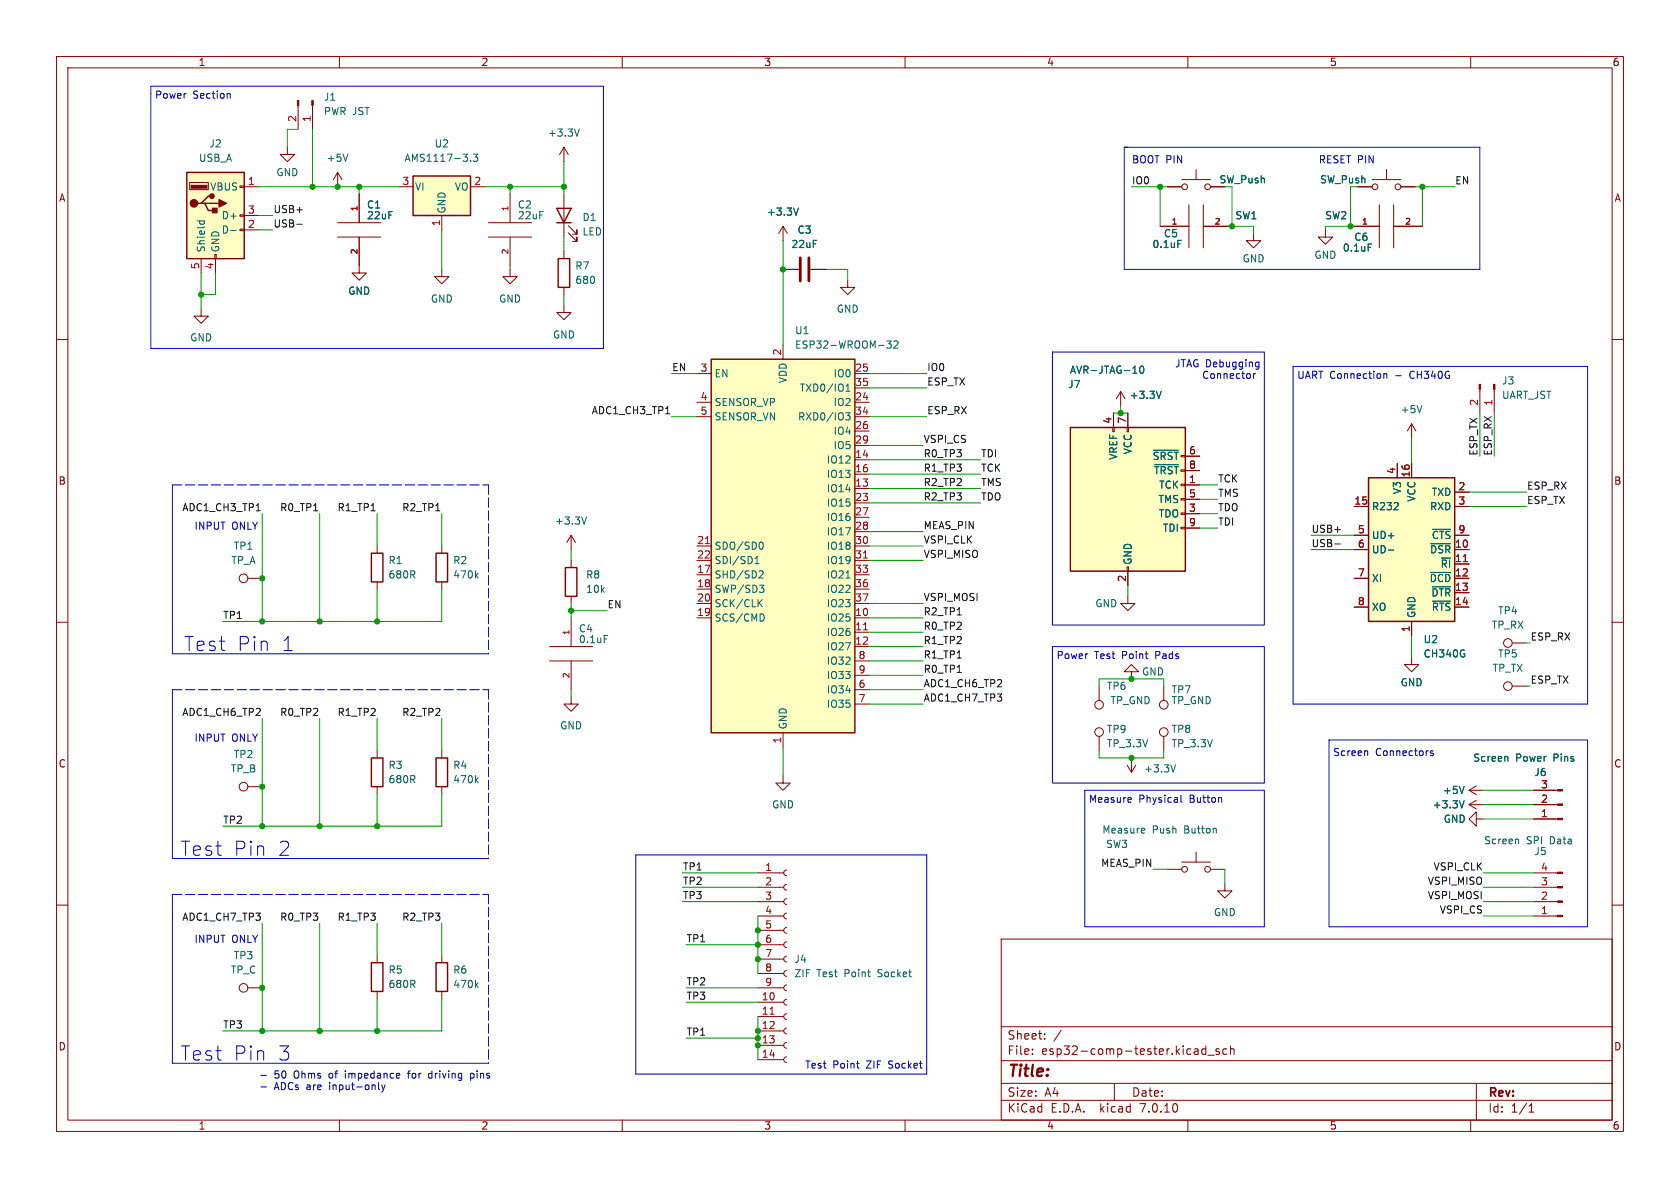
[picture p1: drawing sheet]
<svg xmlns="http://www.w3.org/2000/svg" width="297mm" height="210mm" viewBox="0 0 297 210" stroke-linecap="round" stroke-linejoin="round" font-family="sans-serif">
<g fill="none" stroke="#840000" stroke-width=".18">
<path d="M10 10h277v190h-277zM12 12h273v186h-273zM52.7 18.6v4.3M55.2 18.6v4.3M60 10v2M110 10v2M160 10v2M210 10v2M260 10v2M33.5 32.3h3.3v1.2h-3.3zM42.4 38h.8v.2h-.8zM42.4 32.9h.8v.2h-.8z"/>
<path d="M43.2 33h2.5M43.2 38.1h2.5M50.8 26v1.3h1.3l-1.3 1.3-1.3-1.3h1.3M59.7 30.5l-.8 1.3M59.7 30.5v2.5M59.7 30.5l.8 1.3M59.7 39.4h7.6M63.5 34.3v5.1M70.5 33h2.5M78.1 38.1v2.5M83.2 33h2.5M86.4 39.4h7.6"/>
<path d="M90.2 34.3v5.1M99.7 26v2.6M99.7 34.3v7.6M99.7 26l-.8 1.3M99.7 26l.8 1.3M100.5 39.9l1.5 1.5v-.8v.8h-.8M206.4 33h2.5M208.9 31.8h5.1M210.2 36.2v7.6M211.5 30v1.8M212.7 36.2v7.6M214 33h2.5"/>
<path d="M240 33h2.6M242.6 31.8h5M243.8 36.2v7.6M245.1 30v1.8M246.4 36.2v7.6M247.6 33h2.6M10 60h2M35.6 54.6v1.3h1.2l-1.2 1.3-1.3-1.3h1.3M35.6 45.7v2.6M38 45h.2v.7h-.2zM38.1 45.7v2.6M42.4 40.5h.8v.3h-.8z"/>
<path d="M43.2 40.6h2.5M59.7 41.9h7.6M63.5 41.9v6.4h1.3l-1.3 1.2-1.3-1.2h1.3M78.1 47.6v1.3h1.3l-1.3 1.3-1.3-1.3h1.3M86.4 41.9h7.6M90.2 47.6v1.3h1.2l-1.2 1.3-1.3-1.3h1.3M90.2 41.9v5.1M99.7 54v1.2h1.3l-1.3 1.3-1.3-1.3h1.3M99.7 44.5v1.2M99.7 50.8v1.3M100.5 41.1l1.5 1.6v-.8v.8h-.8M138.4 47.6h2.8"/>
<path d="M138.4 40l-.7 1.3M138.4 40v2.5M138.4 40l.8 1.3M143.3 47.6h2.7M149.9 49.5v1.3h1.2l-1.2 1.3-1.3-1.3h1.3M205.1 40h5.1M212.7 40h5.1M221.6 41.3v1.2h1.3l-1.3 1.3-1.3-1.3h1.3M234.3 40.6v1.3h1.3l-1.3 1.3-1.3-1.3h1.3M238.8 40h5M246.4 40h5.1M285 60h2"/>
<path d="M123.2 71.1h2.5M123.2 66h2.5M123.2 73.7h2.5M138.4 61v2.5M151.1 71.1h2.6M151.1 66h2.6M151.1 76.2h2.6M151.1 78.7h2.6M151.1 73.7h2.6M151.1 68.6h2.6M196.7 75.6h.3v.7h-.3zM196.8 73v2.6"/>
<path d="M198.1 69.2l-.7 1.3M198.1 69.2v2.6M198.1 69.2l.8 1.3M199.3 75.6h.2v.7h-.2zM199.4 73v2.6M249.6 74.9v2.6M249.6 74.9l-.8 1.3M249.6 74.9l.7 1.3M261.6 68.8v4.2M264.2 68.8v4.2M66.7 96.5v1.3M78.1 96.5v1.3"/>
<path d="M101 94.6v2.6M101 99.1v1.2M101 94.6l-.8 1.3M101 94.6l.7 1.3M123.2 96.5h2.5M123.2 99.1h2.5M151.1 86.4h2.6M151.1 81.3h2.6M151.1 83.8h2.6M151.1 96.5h2.6M151.1 99.1h2.6M151.1 88.9h2.6"/>
<path d="M151.1 91.4h2.6M151.1 94h2.6M208.8 93.2h.7v.3h-.7zM208.8 90.7h.7v.2h-.7zM208.8 88.1h.7v.3h-.7zM208.8 85.6h.7v.3h-.7zM209.5 85.7h2.6M209.5 90.8h2.6M209.5 88.3h2.6M209.5 80.6h2.6M209.5 83.2h2.6M209.5 93.3h2.6"/>
<path d="M239.4 97.2h2.5M239.4 89.5h2.5M239.4 94.6h2.5M247 81.9v2.6M249.6 81.9v2.6M257.2 97.2h2.5M257.2 99.7h2.5M257.2 89.5h2.5M257.2 87h2.5M257.2 94.6h2.5M10 110h2M43.8 102.2h2.6"/>
<path d="M66.7 102.9v1.2M78.1 102.9v1.2M97.2 116.8h7.6M97.2 114.3h7.6M101 105.4v1.3M101 109.2v5.1M101 116.8v5.1M123.2 109.2h2.5M123.2 101.6h2.5M123.2 104.1h2.5M123.2 106.7h2.5M151.1 116.8h2.6"/>
<path d="M151.1 114.3h2.6M151.1 109.2h2.6M151.1 111.8h2.6M151.1 101.6h2.6M151.1 104.1h2.6M151.1 106.7h2.6M151.1 119.4h2.6M199.3 100.2h.2v.8h-.2zM199.4 105.4v1.3h1.3l-1.3 1.3-1.3-1.3h1.3M199.4 101v2.5M200 118.7h1.3l-1.3-1.2-1.2 1.2h1.2v1.3M239.4 102.2h2.5"/>
<path d="M239.4 107.3h2.5M249.6 116.2v1.3h1.2l-1.2 1.2-1.3-1.2h1.3M249.6 109.9v2.5M257.2 102.2h2.5M257.2 104.8h2.5M257.2 107.3h2.5M267.3 113.7h2.6M285 110h2M43.8 139.1h2.6M66.7 132.7v1.3M66.7 139.1v1.2M78.1 132.7v1.3"/>
<path d="M78.1 139.1v1.2M101 123.2v1.3h1.2l-1.2 1.2-1.3-1.2h1.3M138.4 137.2v1.2h1.3l-1.3 1.3-1.2-1.3h1.2M138.4 129.5v2.6M151.1 121.9h2.6M151.1 124.5h2.6M194.3 121.3v2.5M194.3 130.2v2.5M199.3 135.3l.7 1.2M200 134v2.5M200.8 135.3l-.8 1.2M205.7 121.3v2.5"/>
<path d="M205.7 130.2v2.5M259.7 139.7h2.6M259.7 139.7l1.3 .8M261 138.9l-1.3 .8M267.3 121.3h2.6M271.1 139.7h4.3M10 160h2M134 154.3h4.6M134 156.8h4.6M134 159.4h4.6M139.1 158.9l-.4 .1-.1 .4 .1 .3 .4 .2M139.1 156.3l-.4 .2-.1 .3 .1 .4 .4 .2"/>
<path d="M139.1 153.8l-.4 .1-.1 .4 .1 .4 .4 .1M206.4 153.7h2.5M208.9 152.4h5.1M211.5 150.6v1.8M214 153.7h2.5M216.5 156.2v1.3h1.3l-1.3 1.3-1.2-1.3h1.2M259.7 142.2h2.6M259.7 142.2l1.3 .8M261 144.8v-1.3l-1.3 1.3 1.3 1.3v-1.3h1.3M261 141.5l-1.3 .7M271.1 154.3h4.3M271.1 156.8h4.3"/>
<path d="M271.1 159.4h4.3M271.1 142.2h4.3M271.1 144.8h4.3M285 160h2M43.8 174.6h2.6M66.7 168.9v1.3M66.7 175.3v1.2M78.1 168.9v1.3M78.1 175.3v1.2M134 161.9h4.6M134 179.7h4.6M134 177.2h4.6"/>
<path d="M134 174.6h4.6M134 172.1h4.6M134 169.5h4.6M134 167h4.6M134 164.5h4.6M139.1 179.2l-.4 .1-.1 .4 .1 .4 .4 .1M139.1 176.7l-.4 .1-.1 .4 .1 .3 .4 .2M139.1 174.1l-.4 .2-.1 .3 .1 .4 .4 .1M139.1 171.6l-.4 .1-.1 .4 .1 .3 .4 .2M139.1 169l-.4 .2-.1 .3 .1 .4 .4 .2M139.1 166.5l-.4 .1-.1 .4 .1 .4 .4 .1M139.1 164l-.4 .1-.1 .4 .1 .3 .4 .2"/>
<path d="M139.1 161.4l-.4 .2-.1 .3 .1 .4 .4 .1M177 166h108v32h-108zM271.1 161.9h4.3M60 198v2M110 198v2M134 187.3h4.6M134 184.8h4.6M134 182.2h4.6M139.1 186.8l-.4 .2-.1 .3 .1 .4 .4 .1M139.1 184.3l-.4 .1-.1 .4 .1 .3 .4 .2M139.1 181.7l-.4 .2-.1 .3 .1 .4 .4 .2M160 198v2"/>
<path d="M177 194.5h108M177 191.5h108M177 187.5h108M177 181.5h108M182.5 186.3v.1M182.5 185.5v.1M184.7 183.6v.1M184.7 182.8v.1M187.6 182.1l-1.3 2M197 191.5v3M210 198v2M213.2 184.9v1.5"/>
<path d="M213.2 185.5l-.5-.1-.2 .3v.4l.1 .2h.6M213.5 186.5h1.2M215.5 185.5l-.3-.1-.2 .2v.2l.5 .2v.3h-.5M216.9 185.5l-.4-.1-.3 .3v.4l.1 .2h.6M217.5 185.5l.2-.1 .4 .1 .1 .9M217.5 184.9v1.5M260 198v2M261 191.5v6.5M270.3 196.6h.9M270.3 195.5l.4-.4v1.5"/>
<circle cx="209.4" cy="33" r=".51"/>
<circle cx="213.5" cy="33" r=".51"/>
<circle cx="243.1" cy="33" r=".51"/>
<circle cx="247.1" cy="33" r=".51"/>
<circle cx="43.1" cy="102.2" r=".76"/>
<circle cx="266.6" cy="113.7" r=".76"/>
<circle cx="43.1" cy="139.1" r=".76"/>
<circle cx="194.3" cy="129.4" r=".76"/>
<circle cx="194.3" cy="124.6" r=".76"/>
<circle cx="205.7" cy="129.4" r=".76"/>
<circle cx="205.7" cy="124.6" r=".76"/>
<circle cx="266.6" cy="121.3" r=".76"/>
<circle cx="209.4" cy="153.7" r=".51"/>
<circle cx="213.5" cy="153.7" r=".51"/>
<circle cx="43.1" cy="174.6" r=".76"/>
</g>
<g fill="#840000" stroke="#840000" stroke-width=".18">
<path d="M261.5 67.9h.2v.9h-.2z"/>
<path d="M264 67.9h.3v.9h-.3z"/>
<path d="M275.4 154.2h.8v.2h-.8z"/>
<path d="M275.4 156.7h.8v.3h-.8z"/>
<path d="M275.4 159.3h.8v.2h-.8z"/>
<path d="M275.4 161.8h.8v.3h-.8z"/>
<path d="M52.6 17.8h.2v.8h-.2z"/>
<path d="M55.1 17.8h.3v.8h-.3z"/>
<path d="M275.4 139.6h.8v.2h-.8z"/>
<path d="M275.4 142.1h.8v.3h-.8z"/>
<path d="M275.4 144.7h.8v.2h-.8z"/>
<path d="M33.8 32.8h2.8v.5h-2.8z"/>
</g>
<g fill="#ffffc2" stroke="#ffffc2" stroke-width=".18">
<path d="M189.2 75.6h20.3v25.4h-20.3z"/>
<path d="M73 31.1h10.2v7h-10.2z"/>
<path d="M125.7 63.5h25.4v66h-25.4z"/>
<path d="M33 30.5h10.2v15.2h-10.2z"/>
<path d="M241.9 84.5h15.3v25.4h-15.3z"/>
</g>
<g fill="none" stroke="#840000" stroke-width=".25">
<path d="M33 30.5h10.2v15.2h-10.2zM35.6 35.9h.6l.6 1.3h1.3M36.2 35.9h2.5M37.5 34.7h-.7l-1.2 1.2h-.7M73 31.1h10.2v7h-10.2zM98.4 36.8h2.6l-1.3 2.6zM98.4 39.4h2.6M98.7 45.7h2v5.1h-2zM125.7 63.5h25.4v66h-25.4zM189.2 75.6h20.3v25.4h-20.3zM65.7 97.8h2v5.1h-2zM77.1 97.8h2v5.1h-2z"/>
<path d="M241.9 84.5h15.3v25.4h-15.3zM99.9 100.3h2.1v5.1h-2.1zM65.7 134h2v5.1h-2zM77.1 134h2v5.1h-2zM65.7 170.2h2v5.1h-2zM77.1 170.2h2v5.1h-2z"/>
</g>
<g fill="none" stroke="#006464" stroke-width=".18">
<path d="M34.9 39h1.2M35.4 39l-.1 .4M36.1 39v.4M61.5 27.2l-.4 1.3M83.2 28.4v.1M83.7 27.2h.8l-.5 .5 .4 .2v.5l-.2 .1-.5-.1M102.4 22.8l-.4 1.3M141.2 36.8l-.5 1.2M40.8 40.7h1M208.2 42.5h.6M241.9 43.1h.6M149.5 73h.8l-.4 .5 .3 .1v.5l-.2 .1h-.4"/>
<path d="M149.6 69.2h.7M149.6 68.3l.3-.4v1.3M156.8 60.3h.8l-.5 .5 .4 .1v.5l-.2 .1-.5-.1M158 60.4l.5-.1 .3 .3-.8 .9h.8M200.3 66h.7M201.6 64.8l.2-.1a.68 .68 0 0 1 .4 .6 .68 .68 0 0 1-.4 .7l-.2-.1-.1-.4zM203.9 79.6h4.4M205.3 69.2l-.4 1.2M251.4 71.7l-.5 1.3M103.7 91.4l-.4 1.3M133.5 99.6h.7M133.5 98.7l.3-.3v1.2"/>
<path d="M134.5 95.8a.68 .68 0 0 1 .4 .7 .68 .68 0 0 1-.4 .6M204.1 82.1h4.2M245.4 97.3h1M252.9 96.1h3.5M253.2 93.6h3.2M84.2 101.7l.3 .5M84.5 101.3l-.4 .5M106.8 112.3h.6M134.2 106.5l.5 .8M134.3 103.4h.7l-.4 .5 .4 .2v.4l-.2 .2h-.4M134.4 100.9l.4 .1 .1 .3-.8 .9h.8M134.7 106l-.7 .7"/>
<path d="M134.9 108.6l.2 .5-.2 .6M149.6 102.2h.7M252.9 101.2h3.5M253.2 103.7h3.2M253.2 106.3h3.2M84.2 137.9l.3 .5M84.5 137.5l-.4 .5M207.8 135.2l-.4 1.3M258.8 139l-.4 1.3M266.4 133.7l.2 .2v.7M202.2 146.4l.2 .3-.6 .1M202.3 147.2l-.1 .1"/>
<path d="M258.8 141.5l-.4 1.3M268.3 148.3l.2 .2v.7M84.2 174.1l.3 .5M84.5 173.7l-.4 .5"/>
</g>
<path d="M124.7 96.1h.7M152.6 98.6h.8M258.7 99.3h.7M152.6 111.3h.8M136.1 179.3h.8" fill="none" stroke="#a90000" stroke-width=".18"/>
<path d="M141.5 45.6v4.1M143 45.6v4.1" fill="none" stroke="#840000" stroke-width=".51"/>
<g fill="#840000" stroke="#840000" stroke-width=".25">
<path d="M38.7 35.3l1.3 .6-1.3 .7z"/>
<path d="M37.6 36.8h.8v.8h-.8z"/>
<circle cx="34.3" cy="35.9" r=".63"/>
<circle cx="37.5" cy="34.7" r=".38"/>
</g>
<path d="M52.5 39.6h.9M117.7 73.1h.7M45.3 90.3h.7M236 96.2h1" fill="none" stroke="#0f0f0f" stroke-width=".18"/>
<g fill="none" stroke="#0000c2" stroke-width=".18">
<path d="M26.7 15.2h80v46.4h-80zM40.3 16.5l.4 .2v.7M198.8 26h62.8v21.6h-62.8zM186.1 62.2h37.4v48.3h-37.4zM216.4 66.2l.2-.2 .3 .1v.8M217.5 66.5l.6-.1-.1-.3-.3-.1-.2 .2v.6h.5M219.2 66.1l-.4-.1-.2 .3 .1 .5h.5M219.5 66h.5M219.7 65.6v1.1l.3 .2M220.4 66.2l.2-.2 .4 .2v.5l-.1 .1-.3 .1-.2-.1zM221.6 66v.9M222 66l-.4 .3"/>
<path d="M222.1 64.8h.5M222.1 64.1h.5M222.6 64v1l-.2 .2-.3 .1M228.6 64.8h52.1v59.7h-52.1zM244.6 66v.9M244.6 66.2l.2-.2 .3 .1 .1 .8M30.5 85.7v29.9h55.9M186.1 114.3h37.4v24.1h-37.4zM30.5 121.9v29.9h55.9M191.8 139.7h31.7v24.1h-31.7zM234.9 130.8h45.8v33h-45.8zM241.6 132.7l.2 .2v.7"/>
<path d="M253.3 132.8l-.3-.1-.1 .2v.2l.4 .1v.3h-.4M30.5 158.1v29.9h55.9M112.4 151.1h51.4v38.8h-51.4zM199.8 141l.2 .3-.6 .1M199.9 141.8h-.1M208.8 140.6v1l.2 .2M46.1 190.1h1M46.1 192.1h1M66.9 191.4v1l.2 .2M67.5 191.8l.3 .8M67.8 192.6l-.3 .4M68.1 191.8l-.3 .8"/>
<path d="M70.6 189.8l.1 .2-.6 .2M72 189.7h.5M72.2 189.4v1.2M76.2 189.7l-.3 .1-.1 .2v.5l.4 .1M83.2 189.8l.4-.1 .1 .2M83.2 189.7v1.3M83.7 190.5l-.1 .1-.4-.1M151.4 188h.5M151.8 188.8h.1"/>
</g>
<path d="M30.5 85.7h55.9M86.4 85.7v29.9M30.5 121.9h55.9M86.4 121.9v29.9M30.5 158.1h55.9M86.4 158.1v29.9" fill="none" stroke="#0000c2" stroke-width=".18" stroke-dasharray="1.7 .6"/>
<g fill="none" stroke="#009600" stroke-width=".18">
<path d="M45.7 33h24.8M45.7 38.1h2.6M52.7 22.9h-1.9v3.1M55.2 22.9v10.1M63.5 33v1.3M85.7 33h14M90.2 33v1.3M99.7 28.6v5.7M200 33h6.4M205.1 33v7M217.8 33v7h3.8v1.3M238.8 33v7h-4.5v.6"/>
<path d="M250.2 33h7M251.5 33v7M35.6 48.3v6.3M38.1 48.3v3.8h-2.5M45.7 40.6h2.6M78.1 40.6v7M90.2 47v.6M99.7 41.9v2.6M99.7 52.1v1.9M138.4 42.5v18.5M146 47.6h3.9v1.9M118.7 66h4.5"/>
<path d="M118.7 73.7h4.5M153.7 66h10.1M153.7 68.6h10.1M153.7 73.7h10.1M153.7 78.7h9.5M196.8 73h2.6M198.1 71.8v1.2M249.6 77.5v4.4M261.6 73v7.6M264.2 73v7.6M46.4 90.8v19.1M56.5 90.8v19.1"/>
<path d="M66.7 90.8v5.7M78.1 90.8v5.7M101 97.2v1.9M153.7 99.1h9.5M153.7 96.5h9.5M153.7 94h9.5M153.7 81.3h19.7M153.7 83.8h19.7M153.7 86.4h19.7M153.7 88.9h19.7M212.1 85.7h3.2M212.1 93.3h3.2"/>
<path d="M212.1 88.3h3.2M212.1 90.8h3.2M231.8 94.6h7.6M231.8 97.2h7.6M259.7 87h10.2M259.7 89.5h10.2M66.7 104.1v5.8M78.1 104.1v5.8h-38.7M101 106.7v2.5M101 108h6.3M153.7 106.7h9.5M153.7 114.3h9.5"/>
<path d="M153.7 116.8h9.5M153.7 111.8h9.5M153.7 119.4h9.5M153.7 109.2h9.5M199.4 103.5v1.9M249.6 112.4v3.8M269.9 113.7h.6M46.4 127v19.1M56.5 127v19.1M66.7 127v5.7M78.1 127v5.7M101 121.9v1.3"/>
<path d="M138.4 132.1v5.1M153.7 124.5h9.5M153.7 121.9h9.5M194.3 121.3v-1.3h11.4v1.3M194.3 132.7v1.3h11.4v-1.3M262.3 139.7h8.8M269.9 121.3h.6M66.7 140.3v5.8M78.1 140.3v5.8h-38.7M120.6 159.4h13.4M120.6 154.3h13.4M120.6 156.8h13.4"/>
<path d="M203.8 153.7h2.6M216.5 153.7v2.5M262.3 159.4h8.8M262.3 154.3h8.8M262.3 156.8h8.8M262.3 142.2h8.8M262.3 144.8h8.8M46.4 163.2v19M56.5 163.2v19M66.7 163.2v5.7M66.7 176.5v5.7M78.1 163.2v5.7"/>
<path d="M78.1 176.5v5.7h-38.7M121.3 174.6h12.7M121.3 177.2h12.7M121.3 167h12.7M134 161.9v10.2M134 179.7v7.6M262.3 161.9h8.8M121.3 183.5h12.7"/>
</g>
<g fill="#009600" stroke="#009600" stroke-width=".18">
<circle cx="138.4" cy="47.6" r=".46"/>
<circle cx="251.5" cy="33" r=".46"/>
<circle cx="205.1" cy="33" r=".46"/>
<circle cx="200" cy="120" r=".46"/>
<circle cx="200" cy="134" r=".46"/>
<circle cx="238.8" cy="40" r=".46"/>
<circle cx="217.8" cy="40" r=".46"/>
<circle cx="198.1" cy="73" r=".46"/>
<circle cx="134" cy="182.2" r=".46"/>
<circle cx="134" cy="184.8" r=".46"/>
<circle cx="134" cy="183.5" r=".46"/>
<circle cx="134" cy="169.5" r=".46"/>
<circle cx="134" cy="164.5" r=".46"/>
<circle cx="134" cy="167" r=".46"/>
<circle cx="46.4" cy="109.9" r=".46"/>
<circle cx="46.4" cy="102.2" r=".46"/>
<circle cx="66.7" cy="109.9" r=".46"/>
<circle cx="56.5" cy="109.9" r=".46"/>
<circle cx="66.7" cy="182.2" r=".46"/>
<circle cx="46.4" cy="146.1" r=".46"/>
<circle cx="46.4" cy="139.1" r=".46"/>
<circle cx="63.5" cy="33" r=".46"/>
<circle cx="35.6" cy="52.1" r=".46"/>
<circle cx="59.7" cy="33" r=".46"/>
<circle cx="55.2" cy="33" r=".46"/>
<circle cx="99.7" cy="33" r=".46"/>
<circle cx="66.7" cy="146.1" r=".46"/>
<circle cx="56.5" cy="146.1" r=".46"/>
<circle cx="56.5" cy="182.2" r=".46"/>
<circle cx="46.4" cy="182.2" r=".46"/>
<circle cx="46.4" cy="174.6" r=".46"/>
<circle cx="101" cy="108" r=".46"/>
<circle cx="90.2" cy="33" r=".46"/>
</g>
<g font-size="3.5" fill="#0000c2">
<text x="32.4" y="115.3">Test</text>
<text x="41.7" y="115.3">Pin</text>
<text x="49.6" y="115.3">1</text>
<text x="31.7" y="151.5">Test</text>
<text x="41.1" y="151.5">Pin</text>
<text x="48.9" y="151.5">2</text>
<text x="31.7" y="187.7">Test</text>
<text x="41.1" y="187.7">Pin</text>
<text x="48.9" y="187.7">3</text>
</g>
<text font-size="2.8" fill="#840000" x="178" y="190.9">Title:</text>
<g font-size="2.1" fill="#840000">
<text x="178" y="184">Sheet:</text>
<text x="178" y="186.7">File:</text>
<text x="184.1" y="186.7">esp32-comp-tester.kicad_sch</text>
<text x="178" y="196.9">KiCad</text>
<text x="178" y="194.1">Size:</text>
<text x="184.7" y="194.1">A4</text>
<text x="185.7" y="196.9">E.D.A.</text>
<text x="194.6" y="196.9">kicad</text>
<text x="200" y="194.1">Date:</text>
<text x="201.8" y="196.9">7.0.10</text>
<text x="263" y="194.3">Rev:</text>
<text x="263" y="196.9">Id:</text>
<text x="267.1" y="196.9">1/1</text>
</g>
<g font-size="1.8" fill="#840000">
<text x="35" y="11.9">1</text>
<text x="85" y="11.9">2</text>
<text x="135" y="11.9">3</text>
<text x="185" y="11.9">4</text>
<text x="235" y="11.9">5</text>
<text x="285" y="11.9">6</text>
<text x="10.3" y="35.9">A</text>
<text x="285.3" y="35.9">A</text>
<text x="10.3" y="85.9">B</text>
<text x="285.3" y="85.9">B</text>
<text x="10.3" y="135.9">C</text>
<text x="285.3" y="135.9">C</text>
<text x="10.3" y="185.9">D</text>
<text x="285.3" y="185.9">D</text>
<text x="35" y="199.9">1</text>
<text x="85" y="199.9">2</text>
<text x="135" y="199.9">3</text>
<text x="185" y="199.9">4</text>
<text x="235" y="199.9">5</text>
<text x="285" y="199.9">6</text>
</g>
<g font-size="1.8" fill="#0000c2">
<text x="27.3" y="17.5">Power</text>
<text x="34.1" y="17.5">Section</text>
<text x="200" y="29">BOOT PIN</text>
<text x="233" y="29">RESET PIN</text>
<text x="207.6" y="65">JTAG Debugging</text>
<text x="207.6" y="67.1">Connector</text>
<text x="229.2" y="67.1">UART Connection</text>
<text x="246.8" y="67.1">-</text>
<text x="249.5" y="67.1">CH340G</text>
<text x="34.3" y="93.7">INPUT</text>
<text x="41" y="93.7">ONLY</text>
<text x="186.7" y="116.6">Power</text>
<text x="193.5" y="116.6">Test</text>
<text x="198.5" y="116.6">Point</text>
<text x="204.5" y="116.6">Pads</text>
<text x="34.3" y="131.2">INPUT</text>
<text x="41" y="131.2">ONLY</text>
<text x="235.6" y="133.7">Screen</text>
<text x="243.2" y="133.7">Connectors</text>
<text x="192.4" y="142">Measure</text>
<text x="201.3" y="142">Physical</text>
<text x="210.4" y="142">Button</text>
<text x="34.3" y="166.8">INPUT</text>
<text x="41" y="166.8">ONLY</text>
<text x="48.5" y="190.7">50</text>
<text x="52.1" y="190.7">Ohms</text>
<text x="58.4" y="190.7">of</text>
<text x="61.5" y="190.7">impedance</text>
<text x="72.8" y="190.7">for</text>
<text x="76.6" y="190.7">driving</text>
<text x="84.2" y="190.7">pins</text>
<text x="142.2" y="189">Test</text>
<text x="147.2" y="189">Point</text>
<text x="153.3" y="189">ZIF</text>
<text x="157.4" y="189">Socket</text>
<text x="48.5" y="192.8">ADCs are</text>
<text x="58.5" y="192.8">input-only</text>
</g>
<g font-size="1.8" fill="#a90000">
<text x="52.5" y="21.7" transform="rotate(-90 52.5 21.7)">2</text>
<text x="55" y="21.7" transform="rotate(-90 55 21.7)">1</text>
<text x="43.7" y="32.8">1</text>
<text x="71" y="32.8">3</text>
<text x="83.7" y="32.8">2</text>
<text x="43.7" y="40.4">2</text>
<text x="43.7" y="37.8">3</text>
<text x="77.9" y="40.1" transform="rotate(-90 77.9 40.1)">1</text>
<text x="35.3" y="47.7" transform="rotate(-90 35.3 47.7)">5</text>
<text x="37.8" y="47.7" transform="rotate(-90 37.8 47.7)">4</text>
<text x="123.8" y="65.8">3</text>
<text x="138.2" y="62.9" transform="rotate(-90 138.2 62.9)">2</text>
<text x="151.1" y="65.8">25</text>
<text x="123.8" y="70.9">4</text>
<text x="151.1" y="70.9">24</text>
<text x="151.1" y="68.3">35</text>
<text x="261.4" y="71.8" transform="rotate(-90 261.4 71.8)">2</text>
<text x="263.9" y="71.8" transform="rotate(-90 263.9 71.8)">1</text>
<text x="123.8" y="73.4">5</text>
<text x="151.1" y="75.9">26</text>
<text x="151.1" y="73.4">34</text>
<text x="196.6" y="75" transform="rotate(-90 196.6 75)">4</text>
<text x="199.1" y="75" transform="rotate(-90 199.1 75)">7</text>
<text x="151.1" y="81">14</text>
<text x="151.1" y="83.6">16</text>
<text x="151.1" y="78.5">29</text>
<text x="210.1" y="80.4">6</text>
<text x="210.1" y="82.9">8</text>
<text x="246.8" y="83.9" transform="rotate(-90 246.8 83.9)">4</text>
<text x="151.1" y="86.1">13</text>
<text x="151.1" y="88.6">23</text>
<text x="210.1" y="85.5">1</text>
<text x="210.1" y="88">5</text>
<text x="239.4" y="89.3">15</text>
<text x="249.3" y="84.5" transform="rotate(-90 249.3 84.5)">16</text>
<text x="257.7" y="86.7">2</text>
<text x="257.7" y="89.3">3</text>
<text x="151.1" y="91.2">27</text>
<text x="151.1" y="93.7">28</text>
<text x="210.1" y="90.6">3</text>
<text x="210.1" y="93.1">9</text>
<text x="240" y="94.4">5</text>
<text x="257.7" y="94.4">9</text>
<text x="123.1" y="101.3">17</text>
<text x="123.1" y="96.3">21</text>
<text x="123.1" y="98.8">22</text>
<text x="151.1" y="96.3">30</text>
<text x="151.1" y="98.8">31</text>
<text x="151.1" y="101.3">33</text>
<text x="240" y="96.9">6</text>
<text x="240" y="102">7</text>
<text x="257.1" y="96.9">10</text>
<text x="257.1" y="99.4">11</text>
<text x="257.1" y="102">12</text>
<text x="123.1" y="103.9">18</text>
<text x="123.1" y="106.4">20</text>
<text x="151.1" y="103.9">36</text>
<text x="151.1" y="106.4">37</text>
<text x="199.1" y="102.9" transform="rotate(-90 199.1 102.9)">2</text>
<text x="240" y="107.1">8</text>
<text x="257.1" y="104.5">13</text>
<text x="257.1" y="107.1">14</text>
<text x="123.1" y="109">19</text>
<text x="151.1" y="109">10</text>
<text x="151.1" y="111.5">11</text>
<text x="249.3" y="111.8" transform="rotate(-90 249.3 111.8)">1</text>
<text x="151.1" y="114">12</text>
<text x="151.7" y="116.6">8</text>
<text x="151.7" y="119.1">9</text>
<text x="151.7" y="121.7">6</text>
<text x="151.7" y="124.2">7</text>
<text x="138.2" y="131.5" transform="rotate(-90 138.2 131.5)">1</text>
<text x="272.3" y="142">2</text>
<text x="272.3" y="139.4">3</text>
<text x="272.3" y="144.5">1</text>
<text x="135.2" y="154.1">1</text>
<text x="272.3" y="154.1">4</text>
<text x="135.2" y="156.6">2</text>
<text x="135.2" y="159.1">3</text>
<text x="135.2" y="161.7">4</text>
<text x="272.3" y="161.7">1</text>
<text x="272.3" y="159.1">2</text>
<text x="272.3" y="156.6">3</text>
<text x="135.2" y="164.2">5</text>
<text x="135.2" y="166.8">6</text>
<text x="135.2" y="169.3">7</text>
<text x="135.2" y="171.8">8</text>
<text x="134.6" y="176.9">10</text>
<text x="134.6" y="179.5">11</text>
<text x="135.2" y="174.4">9</text>
<text x="134.6" y="182">12</text>
<text x="134.6" y="184.5">13</text>
<text x="134.6" y="187.1">14</text>
</g>
<g font-size="1.8" fill="#006464">
<text x="57.2" y="18">J1</text>
<text x="57.2" y="20.5">PWR JST</text>
<text x="35.1" y="28.8">USB_A</text>
<text x="36.9" y="26.3">J2</text>
<text x="57.7" y="28.8">+5V</text>
<text x="71.4" y="28.8">AMS1117-3.3</text>
<text x="76.7" y="26.3">U2</text>
<text x="96.8" y="24.4">+3.3V</text>
<text x="37.1" y="33.9">VBUS</text>
<text x="48.8" y="31.3">GND</text>
<text x="73.3" y="33.9">VI</text>
<text x="80.3" y="33.9">VO</text>
<text x="215.5" y="32.6">SW_Push</text>
<text x="233.3" y="32.6">SW_Push</text>
<text x="39.1" y="41.5">D-</text>
<text x="39.1" y="39">D+</text>
<text x="64.8" y="37.1">C1</text>
<text x="64.8" y="39">22uF</text>
<text x="79" y="37.8" transform="rotate(-90 79 37.8)">GND</text>
<text x="91.4" y="37.1">C2</text>
<text x="91.4" y="39">22uF</text>
<text x="102.9" y="39.3">D1</text>
<text x="102.9" y="41.8">LED</text>
<text x="135.5" y="38.3">+3.3V</text>
<text x="140.9" y="41.5">C3</text>
<text x="218.3" y="39">SW1</text>
<text x="234.2" y="39">SW2</text>
<text x="36.4" y="44.7" transform="rotate(-90 36.4 44.7)">Shield</text>
<text x="39" y="44.7" transform="rotate(-90 39 44.7)">GND</text>
<text x="101.6" y="47.9">R7</text>
<text x="139.8" y="44">22uF</text>
<text x="203.6" y="44">0.1uF</text>
<text x="205.7" y="42.1">C5</text>
<text x="219.6" y="46.6">GND</text>
<text x="232.3" y="45.9">GND</text>
<text x="237.3" y="44.7">0.1uF</text>
<text x="239.3" y="42.8">C6</text>
<text x="61.5" y="52.3">GND</text>
<text x="76.1" y="53.7">GND</text>
<text x="88.1" y="53.7">GND</text>
<text x="101.6" y="50.4">680</text>
<text x="140.5" y="59.3">U1</text>
<text x="147.8" y="55.5">GND</text>
<text x="33.5" y="60.6">GND</text>
<text x="97.7" y="60">GND</text>
<text x="140.5" y="61.8">ESP32-WROOM-32</text>
<text x="126.2" y="66.9">EN</text>
<text x="126.2" y="72">SENSOR_VP</text>
<text x="139.3" y="67.8" transform="rotate(-90 139.3 67.8)">VDD</text>
<text x="141.3" y="69.4">TXD0/IO1</text>
<text x="147.3" y="72">IO2</text>
<text x="147.3" y="66.9">IO0</text>
<text x="188.7" y="68.8">J7</text>
<text x="189" y="66.3">AVR-JTAG-10</text>
<text x="199.6" y="70.7">+3.3V</text>
<text x="265.4" y="68.2">J3</text>
<text x="265.4" y="70.7">UART_JST</text>
<text x="126.2" y="74.5">SENSOR_VN</text>
<text x="141" y="74.5">RXD0/IO3</text>
<text x="147.3" y="77.1">IO4</text>
<text x="247.5" y="73.3">+5V</text>
<text x="146.1" y="82.1">IO12</text>
<text x="147.3" y="79.6">IO5</text>
<text x="197.7" y="81.4" transform="rotate(-90 197.7 81.4)">VREF</text>
<text x="200.3" y="80.4" transform="rotate(-90 200.3 80.4)">VCC</text>
<text x="203.7" y="81.5">~{SRST}</text>
<text x="146.1" y="87.2">IO14</text>
<text x="146.1" y="84.7">IO13</text>
<text x="146.1" y="89.8">IO15</text>
<text x="203.9" y="84">~{TRST}</text>
<text x="204.7" y="89.1">TMS</text>
<text x="204.8" y="86.6">TCK</text>
<text x="247.9" y="87.5" transform="rotate(-90 247.9 87.5)">V3</text>
<text x="250.4" y="88.8" transform="rotate(-90 250.4 88.8)">VCC</text>
<text x="253" y="87.9">TXD</text>
<text x="98" y="92.9">+3.3V</text>
<text x="146.1" y="92.3">IO16</text>
<text x="146.1" y="94.8">IO17</text>
<text x="204.8" y="91.7">TDO</text>
<text x="205.5" y="94.2">TDI</text>
<text x="242.4" y="90.4">R232</text>
<text x="242.4" y="95.5">UD+</text>
<text x="252.7" y="90.4">RXD</text>
<text x="253" y="95.5">~{CTS}</text>
<text x="40.8" y="99.9">TP_A</text>
<text x="41.2" y="97.4">TP1</text>
<text x="68.6" y="99.9">R1</text>
<text x="80" y="99.9">R2</text>
<text x="126.2" y="97.4">SDO/SD0</text>
<text x="126.2" y="99.9">SDI/SD1</text>
<text x="146.1" y="97.4">IO18</text>
<text x="146.1" y="99.9">IO19</text>
<text x="200.3" y="99.9" transform="rotate(-90 200.3 99.9)">GND</text>
<text x="242.4" y="98">UD-</text>
<text x="252.7" y="98">~{DSR}</text>
<text x="254.6" y="100.6">~{RI}</text>
<text x="68.6" y="102.5">680R</text>
<text x="80" y="102.5">470k</text>
<text x="103.5" y="102.5">R8</text>
<text x="103.5" y="105">10k</text>
<text x="126.2" y="102.5">SHD/SD2</text>
<text x="126.2" y="105">SWP/SD3</text>
<text x="126.2" y="107.5">SCK/CLK</text>
<text x="146.1" y="102.5">IO21</text>
<text x="146.1" y="105">IO22</text>
<text x="146.1" y="107.5">IO23</text>
<text x="193.5" y="107.5">GND</text>
<text x="242.4" y="103.1">XI</text>
<text x="252.7" y="103.1">~{DCD}</text>
<text x="253" y="105.6">~{DTR}</text>
<text x="102.2" y="112">C4</text>
<text x="102.2" y="113.9">0.1uF</text>
<text x="126.2" y="110.1">SCS/CMD</text>
<text x="146.1" y="110.1">IO25</text>
<text x="146.1" y="112.6">IO26</text>
<text x="242.4" y="108.2">XO</text>
<text x="250.4" y="109.3" transform="rotate(-90 250.4 109.3)">GND</text>
<text x="251.6" y="113.9">U2</text>
<text x="253" y="108.2">~{RTS}</text>
<text x="263.6" y="111.4">TP_RX</text>
<text x="264.7" y="108.8">TP4</text>
<text x="146.1" y="115.2">IO27</text>
<text x="146.1" y="117.7">IO32</text>
<text x="201.8" y="119.6">GND</text>
<text x="251.6" y="116.4">CH340G</text>
<text x="263.8" y="119">TP_TX</text>
<text x="264.7" y="116.4">TP5</text>
<text x="146.1" y="122.8">IO34</text>
<text x="146.1" y="125.3">IO35</text>
<text x="146.1" y="120.2">IO33</text>
<text x="195.6" y="122.1">TP6</text>
<text x="196.2" y="124.7">TP_GND</text>
<text x="207" y="122.8">TP7</text>
<text x="207" y="124.7">TP_GND</text>
<text x="247.5" y="121.5">GND</text>
<text x="98.9" y="129.1">GND</text>
<text x="139.3" y="129" transform="rotate(-90 139.3 129)">GND</text>
<text x="195.6" y="129.8">TP9</text>
<text x="207" y="129.8">TP8</text>
<text x="40.7" y="136.8">TP_B</text>
<text x="41.2" y="134.2">TP2</text>
<text x="68.6" y="136.1">R3</text>
<text x="80" y="136.1">R4</text>
<text x="195.6" y="132.3">TP_3.3V</text>
<text x="202.2" y="136.8">+3.3V</text>
<text x="207" y="132.3">TP_3.3V</text>
<text x="260.4" y="134.8">Screen</text>
<text x="267.9" y="134.8">Power</text>
<text x="271.2" y="137.4">J6</text>
<text x="274.7" y="134.8">Pins</text>
<text x="68.6" y="138.7">680R</text>
<text x="80" y="138.7">470k</text>
<text x="136.4" y="143.1">GND</text>
<text x="253.2" y="143.1">+3.3V</text>
<text x="255" y="140.6">+5V</text>
<text x="194.8" y="147.5">Measure</text>
<text x="203.7" y="147.5">Push</text>
<text x="209.5" y="147.5">Button</text>
<text x="255.1" y="145.6">GND</text>
<text x="262.3" y="149.5">Screen</text>
<text x="269.8" y="149.5">SPI</text>
<text x="274.1" y="149.5">Data</text>
<text x="195.4" y="150.1">SW3</text>
<text x="271.2" y="151.4">J5</text>
<text x="214.5" y="162.2">GND</text>
<text x="40.7" y="172.3">TP_C</text>
<text x="41.2" y="169.8">TP3</text>
<text x="68.6" y="172.3">R5</text>
<text x="80" y="172.3">R6</text>
<text x="140.3" y="170.4">J4</text>
<text x="140.3" y="172.9">ZIF</text>
<text x="144.4" y="172.9">Test</text>
<text x="149.4" y="172.9">Point</text>
<text x="155.5" y="172.9">Socket</text>
<text x="68.6" y="174.9">680R</text>
<text x="80" y="174.9">470k</text>
</g>
<g font-size="1.8" fill="#0f0f0f">
<text x="200" y="32.7">IO0</text>
<text x="257.2" y="32.7">EN</text>
<text x="48.3" y="37.8">USB+</text>
<text x="48.3" y="40.3">USB-</text>
<text x="118.7" y="65.7">EN</text>
<text x="163.8" y="65.7">IO0</text>
<text x="163.8" y="68.2">ESP_TX</text>
<text x="104.5" y="73.3">ADC1_CH3_TP1</text>
<text x="163.8" y="73.3">ESP_RX</text>
<text x="163.2" y="78.4">VSPI_CS</text>
<text x="163.2" y="83.5">R1_TP3</text>
<text x="163.2" y="80.9">R0_TP3</text>
<text x="173.4" y="83.5">TCK</text>
<text x="173.4" y="80.9">TDI</text>
<text x="261.3" y="80.6" transform="rotate(-90 261.3 80.6)">ESP_TX</text>
<text x="263.8" y="80.6" transform="rotate(-90 263.8 80.6)">ESP_RX</text>
<text x="163.2" y="88.6">R2_TP3</text>
<text x="163.2" y="86">R2_TP2</text>
<text x="173.4" y="86">TMS</text>
<text x="173.4" y="88.6">TDO</text>
<text x="215.3" y="85.4">TCK</text>
<text x="215.3" y="87.9">TMS</text>
<text x="269.9" y="86.6">ESP_RX</text>
<text x="269.9" y="89.2">ESP_TX</text>
<text x="32.1" y="90.5">ADC1_CH3_TP1</text>
<text x="49.4" y="90.5">R0_TP1</text>
<text x="59.6" y="90.5">R1_TP1</text>
<text x="71" y="90.5">R2_TP1</text>
<text x="163.2" y="93.6">MEAS_PIN</text>
<text x="215.3" y="90.5">TDO</text>
<text x="215.3" y="93">TDI</text>
<text x="231.8" y="94.3">USB+</text>
<text x="163.2" y="96.2">VSPI_CLK</text>
<text x="163.2" y="98.7">VSPI_MISO</text>
<text x="231.8" y="96.8">USB-</text>
<text x="107.3" y="107.6">EN</text>
<text x="163.2" y="106.3">VSPI_MOSI</text>
<text x="39.4" y="109.5">TP1</text>
<text x="163.2" y="111.4">R0_TP2</text>
<text x="163.2" y="108.9">R2_TP1</text>
<text x="163.2" y="114">R1_TP2</text>
<text x="270.5" y="113.3">ESP_RX</text>
<text x="163.2" y="116.5">R1_TP1</text>
<text x="163.2" y="119">R0_TP1</text>
<text x="163.2" y="124.1">ADC1_CH7_TP3</text>
<text x="163.2" y="121.6">ADC1_CH6_TP2</text>
<text x="270.5" y="120.9">ESP_TX</text>
<text x="32.1" y="126.7">ADC1_CH6_TP2</text>
<text x="49.4" y="126.7">R0_TP2</text>
<text x="59.6" y="126.7">R1_TP2</text>
<text x="71" y="126.7">R2_TP2</text>
<text x="39.4" y="145.7">TP2</text>
<text x="120.6" y="154">TP1</text>
<text x="194.6" y="153.3">MEAS_PIN</text>
<text x="253.3" y="154">VSPI_CLK</text>
<text x="120.6" y="159">TP3</text>
<text x="120.6" y="156.5">TP2</text>
<text x="252.3" y="156.5">VSPI_MISO</text>
<text x="252.3" y="159">VSPI_MOSI</text>
<text x="254.4" y="161.6">VSPI_CS</text>
<text x="32.1" y="162.8">ADC1_CH7_TP3</text>
<text x="49.4" y="162.8">R0_TP3</text>
<text x="59.6" y="162.8">R1_TP3</text>
<text x="71" y="162.8">R2_TP3</text>
<text x="121.3" y="166.7">TP1</text>
<text x="121.3" y="176.8">TP3</text>
<text x="121.3" y="174.3">TP2</text>
<text x="39.4" y="181.9">TP3</text>
<text x="121.3" y="183.2">TP1</text>
</g>
<g font-size="1.4" fill="#a90000">
<text x="63.2" y="37.4" transform="rotate(-90 63.2 37.4)">1</text>
<text x="89.9" y="37.4" transform="rotate(-90 89.9 37.4)">1</text>
<text x="207" y="39.8">1</text>
<text x="214.7" y="39.8">2</text>
<text x="240.7" y="39.8">1</text>
<text x="248.3" y="39.8">2</text>
<text x="63.2" y="45.1" transform="rotate(-90 63.2 45.1)">2</text>
<text x="89.9" y="45.1" transform="rotate(-90 89.9 45.1)">2</text>
<text x="100.7" y="112.4" transform="rotate(-90 100.7 112.4)">1</text>
<text x="100.7" y="120" transform="rotate(-90 100.7 120)">2</text>
</g>
</svg>
